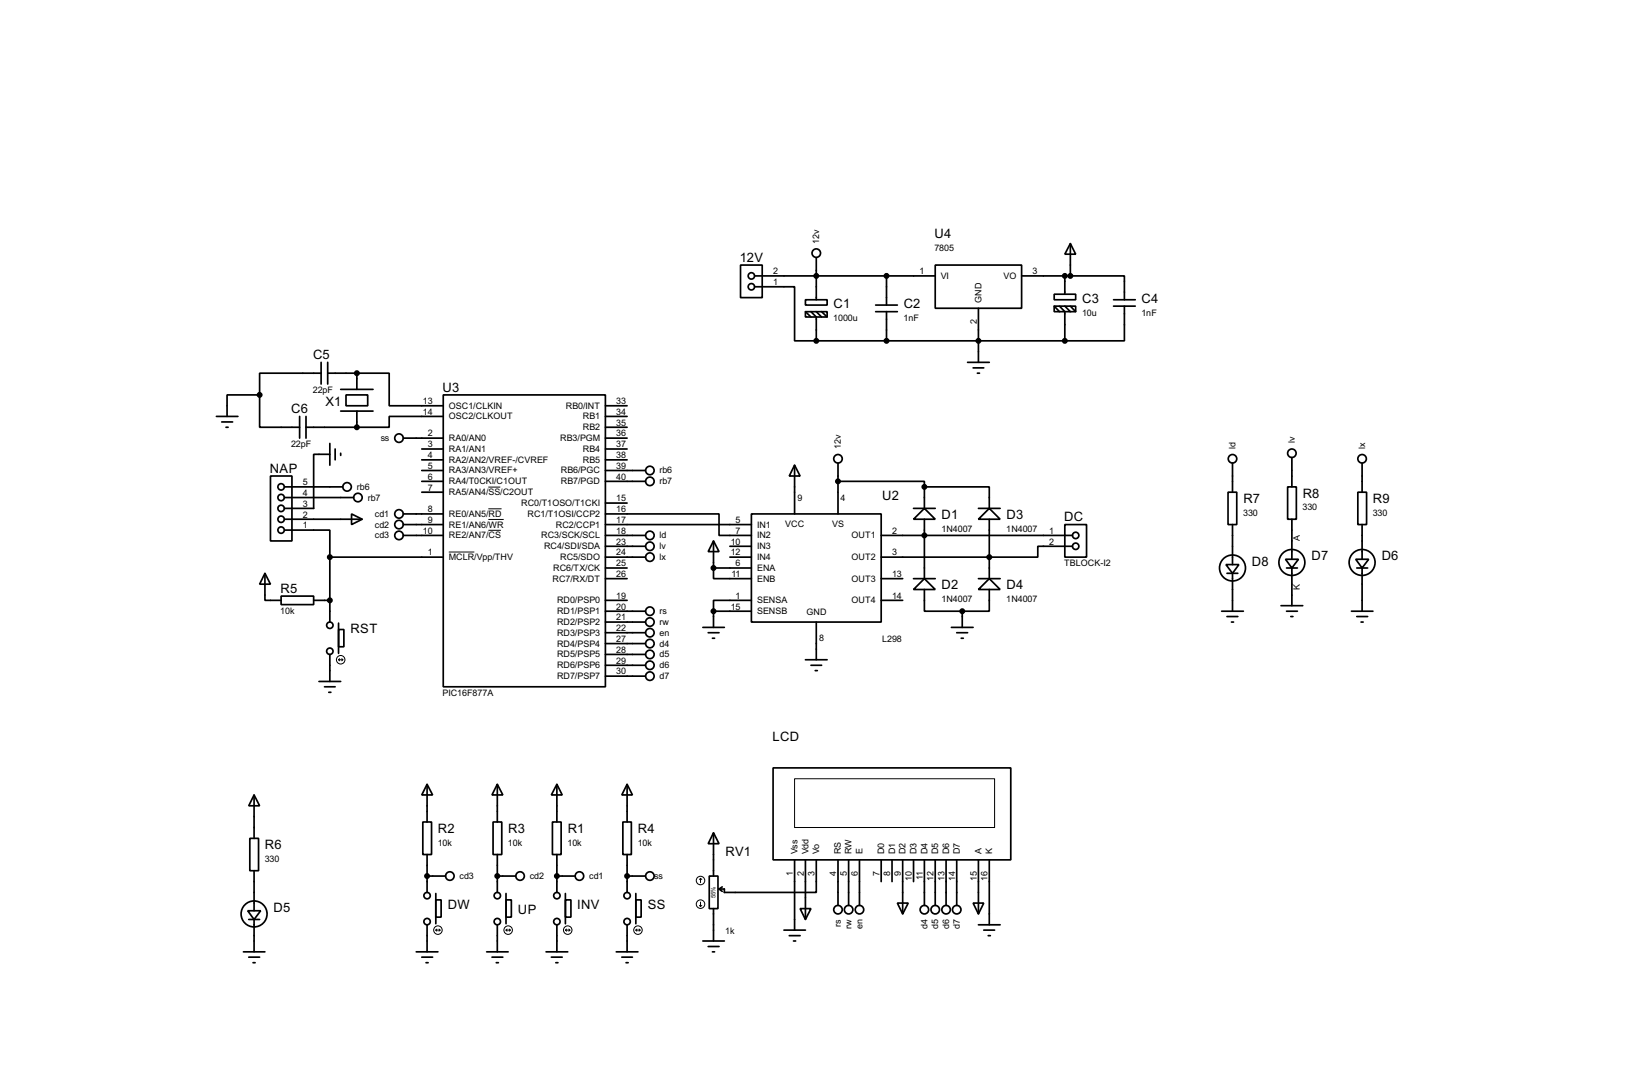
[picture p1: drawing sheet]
<svg xmlns="http://www.w3.org/2000/svg" width="383mm" height="256mm" viewBox="0 0 383 256" stroke-linecap="round" stroke-linejoin="round" font-family="sans-serif">
<g fill="none" stroke="#000" stroke-width=".4">
<path d="M251.5 57.2l1.3 2.5h-2.6zM251.5 57.2v7.6M174 62.3h5.1v7.6h-5.1zM177.3 67.4h9.4v12.7h5.1M177.3 64.8h42.5M189.3 70.4h5.1v1.3h-5.1zM189.3 73.2h5.1v1.3h-5.1zM189.3 73.2l1.3 1.3M190.6 73.2l1.2 1.3v5.6M191.8 60.5v9.9M191.8 73.2l1.3 1.3M193.1 73.2l1.3 1.3"/>
<path d="M205.8 73.2h5.1M205.8 71.7h5.1M208.3 64.8v6.9M208.3 73.2v6.9M219.8 62.3h20.3v10.1h-20.3zM229.9 72.4v12.7M240.1 64.8h11.4M247.7 69.1h5.1v1.3h-5.1zM247.7 71.9h5.1v1.3h-5.1zM247.7 71.9l1.3 1.3M249 71.9l1.2 1.3v6.9M250.2 64.8v4.3"/>
<path d="M250.2 71.9l1.3 1.3M251.5 64.8h12.7v5.6M251.5 71.9l1.3 1.3M261.7 71.9h5.1M261.7 70.4h5.1M264.2 71.9v8.2h-14M50.9 97.8h5M52.1 99.1h2.6M61 92.8v7.6h9.4M61 92.8h-7.6v5M70.4 97.8v5.1M71.9 97.8v5.1"/>
<path d="M75.5 87.7h-14.5v5.1M75.5 85.1v5.1M77 87.7h6.9M77 85.1v5.1M80.1 91.5h7.6M80.1 96.6h7.6M81.3 92.8h5.1v2.5h-5.1zM83.9 87.7h7.6v7.6h12.7M83.9 87.7v3.8M83.9 96.6v3.8M104.2 92.8h38.1v68.5h-38.1zM104.2 97.8h-12.7v2.6h-7.6"/>
<path d="M142.3 95.3h5.1M142.3 97.8h5.1M191.8 80.1h58.4M227.4 85.1h5.1M228.7 86.4h2.5M229.7 87.7h.5M53.1 100.4h.5M63.6 111.8h5v15.3h-5zM66.9 116.9h16.2M66.9 114.4h13.7M71.9 100.4h12M77.5 106.7h-3.8v12.7h-6.8"/>
<path d="M77.5 104.2v5.1M78.8 105.5v2.5M80.1 106.5v.5M94.8 102.9h9.4M99.1 113.1h5.1M99.1 110.5h5.1M99.1 105.5h5.1M99.1 108h5.1M99.1 115.6h5.1M142.3 102.9h5.1M142.3 113.1h9.4M142.3 110.5h9.4"/>
<path d="M142.3 100.4h5.1M142.3 105.5h5.1M142.3 108h5.1M142.3 118.2h5.1M186.7 109.3l1.3 2.5h-2.5zM186.7 109.3v11.4M196.9 113.1h20.3v1.3M196.9 108.8v11.9M214.7 119.4h5.1M217.2 119.4l2.6 2.6h-5.1zM217.2 114.4h15.3v5M217.2 114.4v5"/>
<path d="M229.9 119.4h5.1M232.5 119.4l2.5 2.6h-5.1zM288.6 115.6h2v7.6h-2zM289.6 108.8v6.8M302.6 114.4h2v7.6h-2zM303.6 107.5v6.9M319.1 115.6h2v7.6h-2zM320.1 108.8v6.8M62.3 134.7l1.3 2.5h-2.6zM62.3 134.7v6.3h3.8M66.9 124.5h10.6v6.4M66.9 122h18.2"/>
<path d="M77.5 130.9h26.7M77.5 130.9v15.2M82.6 120.7l2.5 1.3-2.5 1.2zM94.8 125.8h9.4M94.8 120.7h9.4M94.8 123.2h9.4M142.3 120.7h26.7v5.1h7.6M142.3 133.4h5.1M142.3 125.8h9.4M142.3 130.9h9.4M142.3 123.2h34.3M142.3 128.3h9.4"/>
<path d="M142.3 135.9h5.1M167.7 127.1l1.3 2.5h-2.6zM167.7 133.4v2.5h8.9M167.7 133.4h8.9M167.7 127.1v6.3M171.5 130.9h5.1M171.5 128.3h5.1M176.6 120.7h30.5v25.4h-30.5zM207.1 125.8h44.9M207.1 135.9h5M214.7 135.9h5.1M217.2 135.9l2.6 2.6h-5.1z"/>
<path d="M217.2 138.5v5.1h8.9M217.2 122v13.9M229.9 135.9h5.1M232.5 135.9l2.5 2.6h-5.1zM232.5 138.5v5.1h-6.4M232.5 122v13.9M250.2 123.2h5.1v7.7h-5.1zM252 128.3h-8.1v2.6h-36.8M288.1 132.6h3l-1.5 2.1zM288.3 134.7h2.6M289.6 123.2v9.4M289.6 134.7v8.9"/>
<path d="M302.1 131.4h3l-1.5 2zM302.3 133.4h2.6M303.6 122v9.4M303.6 133.4v8.9M318.6 131.4h3l-1.5 2zM318.8 133.4h2.6M320.1 123.2v8.2M320.1 133.4v10.2M66.1 140h7.6v2h-7.6zM73.7 141h3.8M77.5 153.7v6.4M79.6 147.9h1.2v4h-1.2z"/>
<path d="M79.6 146.4v7.1M142.3 143.6h9.4M142.3 146.1h9.4M142.3 148.6h9.4M142.3 151.2h9.4M142.3 153.7h9.4M142.3 156.3h9.4M142.3 158.8h9.4M142.3 141h5.1M165.2 147.4h5M166.4 148.6h2.6M167.4 149.9h.5"/>
<path d="M167.7 143.6v3.8M167.7 143.6h8.9M176.6 141h-8.9v2.6M189.3 155h5.1M190.6 156.3h2.5M191.6 157.5h.5M191.8 146.1v8.9M207.1 141h5M223.6 147.4h5.1M224.8 148.6h2.6M225.9 149.9h.5M226.1 143.6v3.8"/>
<path d="M287.1 143.6h5.1M288.3 144.8h2.6M289.4 146.1h.5M301 142.3h5.1M302.3 143.6h2.6M303.3 144.8h.5M317.6 143.6h5M318.8 144.8h2.6M319.8 146.1h.5M75 160.1h5.1M76.3 161.3h2.5M77.3 162.6h.5"/>
<path d="M58.7 196.9h2.1v7.6h-2.1zM59.7 186.7l1.3 2.6h-2.5zM59.7 186.7v10.2M99.4 193.1h2v7.6h-2zM100.4 184.2l1.3 2.5h-2.6zM100.4 184.2v8.9M115.9 193.1h2v7.6h-2zM116.9 184.2l1.3 2.5h-2.6zM116.9 184.2v8.9M129.8 193.1h2.1v7.6h-2.1zM130.9 184.2l1.2 2.5h-2.5zM130.9 184.2v8.9"/>
<path d="M146.4 193.1h2v7.6h-2zM147.4 184.2l1.2 2.5h-2.5zM147.4 184.2v8.9M167.7 195.6l1.3 2.6h-2.6zM167.7 195.6v10.2M181.7 180.4h55.8v21.6h-55.8zM58.2 213.9h3.1l-1.6 2.1zM58.5 216h2.5M59.7 204.5v9.4M59.7 216v7.6M100.4 200.7v8.9M100.4 217.2v6.4"/>
<path d="M100.4 205.8h4.3M102.4 211.4h1.3v4h-1.3zM102.4 209.9v7.1M116.9 200.7v8.9M116.9 217.2v6.4M116.9 205.8h4.3M118.9 211.4h1.3v4h-1.3zM118.9 209.9v7.1M130.9 200.7v8.9M130.9 217.2v6.4M130.9 205.8h4.3M132.9 211.4h1.3v4h-1.3z"/>
<path d="M132.9 209.9v7.1M147.4 200.7v8.9M147.4 217.2v6.4M147.4 205.8h4.3M149.4 211.4h1.3v4h-1.3zM149.4 209.9v7.1M166.7 205.8h2v7.6h-2zM167.7 213.4v7.6M169 208.8l.7 .6M169.7 208.3l-.7 .5M184.2 218.5h5.1M185.5 219.8h2.5"/>
<path d="M186.7 202v16.5M188 213.4h2.6l-1.3 2.6zM189.3 202v14M191.8 202v7.6h-21.6v-.8h-1.2M196.9 202v10.7M199.4 202v10.7M202 202v10.7M207.1 202v5.1M209.6 202v5.1M210.9 212.1h2.5l-1.3 2.6zM212.1 202v12.7M214.7 202v5.1"/>
<path d="M217.2 202v10.7M219.8 202v10.7M222.3 202v10.7M224.8 202v10.7M228.7 212.1h2.5l-1.3 2.6zM229.9 202v12.7M229.9 217.2h5.1M231.2 218.5h2.5M232.2 219.8h.5M232.5 202v15.2M57.2 223.6h5.1M58.5 224.8h2.5"/>
<path d="M59.5 226.1h.5M97.8 223.6h5.1M99.1 224.8h2.6M100.1 226.1h.5M114.4 223.6h5M115.6 224.8h2.6M116.6 226.1h.5M128.3 223.6h5.1M129.6 224.8h2.5M130.6 226.1h.5M144.8 223.6h5.1M146.1 224.8h2.5"/>
<path d="M147.1 226.1h.5M165.2 221h5M166.4 222.3h2.6M167.4 223.6h.5M186.5 221h.5"/>
<circle cx="191.8" cy="59.5" r="1"/>
<circle cx="176.5" cy="67.4" r=".75"/>
<circle cx="176.5" cy="64.8" r=".75"/>
<circle cx="66" cy="114.4" r=".75"/>
<circle cx="66" cy="116.9" r=".75"/>
<circle cx="66" cy="119.4" r=".75"/>
<circle cx="81.5" cy="114.4" r="1"/>
<circle cx="84.1" cy="116.9" r="1"/>
<circle cx="93.7" cy="102.9" r="1"/>
<circle cx="152.7" cy="113.1" r="1"/>
<circle cx="152.7" cy="110.5" r="1"/>
<circle cx="196.9" cy="107.8" r="1"/>
<circle cx="289.6" cy="107.8" r="1"/>
<circle cx="303.5" cy="106.5" r="1"/>
<circle cx="320" cy="107.8" r="1"/>
<circle cx="66" cy="122" r=".75"/>
<circle cx="66" cy="124.5" r=".75"/>
<circle cx="93.7" cy="123.2" r="1"/>
<circle cx="93.7" cy="120.7" r="1"/>
<circle cx="93.7" cy="125.8" r="1"/>
<circle cx="152.7" cy="125.8" r="1"/>
<circle cx="152.7" cy="130.9" r="1"/>
<circle cx="152.7" cy="128.3" r="1"/>
<circle cx="252.7" cy="125.8" r=".75"/>
<circle cx="252.7" cy="128.3" r=".75"/>
<circle cx="289.6" cy="133.4" r="3.1"/>
<circle cx="303.5" cy="132.1" r="3.1"/>
<circle cx="320" cy="132.1" r="3.1"/>
<circle cx="77.5" cy="153" r=".75"/>
<circle cx="77.5" cy="146.9" r=".75"/>
<circle cx="152.7" cy="156.3" r="1"/>
<circle cx="152.7" cy="158.8" r="1"/>
<circle cx="152.7" cy="153.7" r="1"/>
<circle cx="152.7" cy="151.2" r="1"/>
<circle cx="152.7" cy="143.6" r="1"/>
<circle cx="152.7" cy="148.6" r="1"/>
<circle cx="152.7" cy="146.1" r="1"/>
<circle cx="59.7" cy="214.7" r="3.1"/>
<circle cx="100.3" cy="216.5" r=".75"/>
<circle cx="100.3" cy="210.4" r=".75"/>
<circle cx="105.7" cy="205.8" r="1"/>
<circle cx="116.8" cy="216.5" r=".75"/>
<circle cx="116.8" cy="210.4" r=".75"/>
<circle cx="122.2" cy="205.8" r="1"/>
<circle cx="130.8" cy="216.5" r=".75"/>
<circle cx="130.8" cy="210.4" r=".75"/>
<circle cx="136.1" cy="205.8" r="1"/>
<circle cx="147.3" cy="216.5" r=".75"/>
<circle cx="147.3" cy="210.4" r=".75"/>
<circle cx="152.7" cy="205.8" r="1"/>
<circle cx="196.9" cy="213.7" r="1"/>
<circle cx="199.4" cy="213.7" r="1"/>
<circle cx="201.9" cy="213.7" r="1"/>
<circle cx="217.2" cy="213.7" r="1"/>
<circle cx="219.7" cy="213.7" r="1"/>
<circle cx="222.3" cy="213.7" r="1"/>
<circle cx="224.8" cy="213.7" r="1"/>
</g>
<g fill="#000" stroke="#000" stroke-width=".4">
<circle cx="191.8" cy="64.8" r=".5"/>
<circle cx="208.3" cy="64.8" r=".5"/>
<circle cx="250.2" cy="64.8" r=".5"/>
<circle cx="251.5" cy="64.8" r=".5"/>
<circle cx="61" cy="92.8" r=".5"/>
<circle cx="83.8" cy="87.7" r=".5"/>
<circle cx="191.8" cy="80.1" r=".5"/>
<circle cx="208.3" cy="80.1" r=".5"/>
<circle cx="229.9" cy="80.1" r=".5"/>
<circle cx="250.2" cy="80.1" r=".5"/>
<circle cx="83.8" cy="100.4" r=".5"/>
<circle cx="196.9" cy="113.1" r=".5"/>
<circle cx="217.2" cy="114.4" r=".5"/>
<circle cx="77.5" cy="130.9" r=".5"/>
<circle cx="167.6" cy="133.4" r=".5"/>
<circle cx="217.2" cy="125.8" r=".5"/>
<circle cx="232.4" cy="130.9" r=".5"/>
<circle cx="77.5" cy="141" r=".5"/>
<circle cx="167.6" cy="143.6" r=".5"/>
<circle cx="226.1" cy="143.6" r=".5"/>
<circle cx="100.3" cy="205.8" r=".5"/>
<circle cx="116.8" cy="205.8" r=".5"/>
<circle cx="130.8" cy="205.8" r=".5"/>
<circle cx="147.3" cy="205.8" r=".5"/>
</g>
<g fill="none" stroke="#000" stroke-width=".23">
<path d="M114.8 114.4h2.8M114.8 119.5h3.1M105.5 129.7h6M114.8 122h3.6M114.8 124.6h2.9M79.6 155h1M79.6 155l.2 .2M79.8 154.7l-.2 .3M80.3 154.7l.3 .3M80.6 155l-.3 .2M186.7 182.9h47v11.5h-47zM102.4 218.5h1"/>
<path d="M102.4 218.5l.3 .2M102.7 218.2l-.3 .3M103.2 218.2l.2 .3M103.4 218.5l-.2 .2M118.9 218.5h1M118.9 218.5l.3 .2M119.2 218.2l-.3 .3M119.7 218.2l.2 .3M119.9 218.5l-.2 .2M132.9 218.5h1M132.9 218.5l.3 .2M133.2 218.2l-.3 .3"/>
<path d="M133.7 218.2l.2 .3M133.9 218.5l-.2 .2M149.4 218.5h1M149.4 218.5l.3 .2M149.7 218.2l-.3 .3M150.2 218.2l.2 .3M150.4 218.5l-.2 .2M164.4 212.7l.2 .2M164.6 206.3l-.2 .3M164.6 206.3l.3 .3M164.6 206.3v1M164.6 211.9v1"/>
<path d="M164.9 212.7l-.3 .2"/>
<circle cx="80" cy="155" r="1"/>
<circle cx="102.9" cy="218.5" r="1"/>
<circle cx="119.4" cy="218.5" r="1"/>
<circle cx="133.4" cy="218.5" r="1"/>
<circle cx="149.9" cy="218.5" r="1"/>
<circle cx="164.6" cy="206.8" r="1"/>
<circle cx="164.6" cy="212.4" r="1"/>
</g>
<g font-size="3.4">
<text x="219.6" y="55.9">U4</text>
<text x="173.8" y="61.4">12V</text>
<text x="254.3" y="71.2">C3</text>
<text x="268.3" y="71.2">C4</text>
<text x="195.9" y="72.5">C1</text>
<text x="212.4" y="72.5">C2</text>
<text x="73.6" y="84.3">C5</text>
<text x="76.5" y="95.3">X1</text>
<text x="104" y="92">U3</text>
<text x="68.5" y="97">C6</text>
<text x="63.4" y="111">NAP</text>
<text x="207.3" y="117.4">U2</text>
<text x="292.2" y="118.2">R7</text>
<text x="306.1" y="116.9">R8</text>
<text x="322.6" y="118.2">R9</text>
<text x="221.3" y="122">D1</text>
<text x="236.5" y="122">D3</text>
<text x="250.1" y="122.4">DC</text>
<text x="308.2" y="131.6">D7</text>
<text x="324.7" y="131.6">D6</text>
<text x="294.2" y="132.9">D8</text>
<text x="65.9" y="139.2">R5</text>
<text x="221.3" y="138.5">D2</text>
<text x="236.5" y="138.5">D4</text>
<text x="82.4" y="148.7">RST</text>
<text x="181.5" y="174.1">LCD</text>
<text x="102.9" y="195.6">R2</text>
<text x="119.4" y="195.6">R3</text>
<text x="133.4" y="195.6">R1</text>
<text x="149.9" y="195.6">R4</text>
<text x="62.3" y="199.5">R6</text>
<text x="170.5" y="201.2">RV1</text>
<text x="64.3" y="214.2">D5</text>
<text x="105.2" y="213.4">DW</text>
<text x="121.7" y="214.7">UP</text>
<text x="135.7" y="213.4">INV</text>
<text x="152.2" y="213.4">SS</text>
</g>
<g font-size="2.4">
<text x="192.5" y="57.2" transform="rotate(-90 192.5 57.2)">12v</text>
<text x="219.6" y="58.9">7805</text>
<text x="181.7" y="64.4">2</text>
<text x="216.1" y="64.4">1</text>
<text x="221" y="65.5">VI</text>
<text x="235.8" y="65.5">VO</text>
<text x="242.6" y="64.4">3</text>
<text x="181.7" y="67">1</text>
<text x="230.6" y="71.1" transform="rotate(-90 230.6 71.1)">GND</text>
<text x="195.8" y="75.4">1000u</text>
<text x="212.3" y="75.4">1nF</text>
<text x="229.5" y="76.1" transform="rotate(-90 229.5 76.1)">2</text>
<text x="254.3" y="74.1">10u</text>
<text x="268.2" y="74.1">1nF</text>
<text x="73.5" y="92.3">22pF</text>
<text x="99.4" y="94.9">13</text>
<text x="144.8" y="94.9">33</text>
<text x="99.4" y="97.4">14</text>
<text x="105.5" y="96">OSC1/CLKIN</text>
<text x="105.5" y="98.5">OSC2/CLKOUT</text>
<text x="132.9" y="96">RB0/INT</text>
<text x="136.9" y="101.1">RB2</text>
<text x="136.9" y="98.5">RB1</text>
<text x="144.8" y="100">35</text>
<text x="144.8" y="97.4">34</text>
<text x="68.4" y="105">22pF</text>
<text x="89.5" y="103.6">ss</text>
<text x="100.5" y="102.5">2</text>
<text x="100.5" y="105.1">3</text>
<text x="100.5" y="107.6">4</text>
<text x="105.5" y="103.6">RA0/AN0</text>
<text x="105.5" y="106.2">RA1/AN1</text>
<text x="131.6" y="103.6">RB3/PGM</text>
<text x="136.9" y="106.2">RB4</text>
<text x="144.8" y="107.6">38</text>
<text x="144.8" y="105.1">37</text>
<text x="144.8" y="102.5">36</text>
<text x="197.6" y="105.5" transform="rotate(-90 197.6 105.5)">12v</text>
<text x="290.3" y="105.4" transform="rotate(-90 290.3 105.4)">ld</text>
<text x="304.3" y="104.1" transform="rotate(-90 304.3 104.1)">lv</text>
<text x="320.8" y="105.5" transform="rotate(-90 320.8 105.5)">lx</text>
<text x="71.2" y="114">5</text>
<text x="100.5" y="112.7">6</text>
<text x="100.5" y="110.1">5</text>
<text x="105.5" y="108.7">RA2/AN2/VREF-/CVREF</text>
<text x="105.5" y="113.8">RA4/T0CKI/C1OUT</text>
<text x="105.5" y="111.2">RA3/AN3/VREF+</text>
<text x="131.8" y="113.8">RB7/PGD</text>
<text x="131.8" y="111.2">RB6/PGC</text>
<text x="136.9" y="108.7">RB5</text>
<text x="144.8" y="112.7">40</text>
<text x="144.8" y="110.1">39</text>
<text x="155" y="113.8">rb7</text>
<text x="155" y="111.2">rb6</text>
<text x="71.2" y="119">3</text>
<text x="71.2" y="116.5">4</text>
<text x="83.9" y="115.1">rb6</text>
<text x="86.4" y="117.6">rb7</text>
<text x="100.5" y="115.2">7</text>
<text x="105.5" y="116.3">RA5/AN4/SS/C2OUT</text>
<text x="122.5" y="118.9">RC0/T1OSO/T1CKI</text>
<text x="144.8" y="117.8">15</text>
<text x="187.3" y="117.8">9</text>
<text x="197.5" y="117.8">4</text>
<text x="306.1" y="119.9">330</text>
<text x="71.2" y="124.1">1</text>
<text x="71.2" y="121.6">2</text>
<text x="88.1" y="121.4">cd1</text>
<text x="88.1" y="123.9">cd2</text>
<text x="99.4" y="125.4">10</text>
<text x="100.5" y="120.3">8</text>
<text x="100.5" y="122.8">9</text>
<text x="105.5" y="121.4">RE0/AN5/RD</text>
<text x="105.5" y="123.9">RE1/AN6/WR</text>
<text x="123.9" y="121.4">RC1/T1OSI/CCP2</text>
<text x="130.6" y="123.9">RC2/CCP1</text>
<text x="144.8" y="120.3">16</text>
<text x="144.8" y="122.8">17</text>
<text x="144.8" y="125.4">18</text>
<text x="172.9" y="122.8">5</text>
<text x="172.9" y="125.4">7</text>
<text x="177.9" y="123.9">IN1</text>
<text x="184.5" y="123.9">VCC</text>
<text x="195.5" y="123.9">VS</text>
<text x="209.6" y="125.4">2</text>
<text x="221.2" y="124.9">1N4007</text>
<text x="236.5" y="124.9">1N4007</text>
<text x="246.6" y="125.4">1</text>
<text x="292.1" y="121.1">330</text>
<text x="322.6" y="121.1">330</text>
<text x="88.1" y="126.5">cd3</text>
<text x="100.5" y="130.5">1</text>
<text x="105.5" y="126.5">RE2/AN7/CS</text>
<text x="105.5" y="131.6">MCLR/Vpp/THV</text>
<text x="127.2" y="126.5">RC3/SCK/SCL</text>
<text x="127.8" y="129">RC4/SDI/SDA</text>
<text x="131.6" y="131.6">RC5/SDO</text>
<text x="144.8" y="130.5">24</text>
<text x="144.8" y="127.9">23</text>
<text x="155" y="126.5">ld</text>
<text x="155" y="129">lv</text>
<text x="155" y="131.6">lx</text>
<text x="171.7" y="127.9">10</text>
<text x="171.7" y="130.5">12</text>
<text x="177.9" y="126.5">IN2</text>
<text x="177.9" y="129">IN3</text>
<text x="177.9" y="131.6">IN4</text>
<text x="200.1" y="126.5">OUT1</text>
<text x="200.1" y="131.6">OUT2</text>
<text x="209.6" y="130.5">3</text>
<text x="246.6" y="127.9">2</text>
<text x="305.5" y="127" transform="rotate(-90 305.5 127)">A</text>
<text x="129.8" y="136.6">RC7/RX/DT</text>
<text x="130" y="134.1">RC6/TX/CK</text>
<text x="144.8" y="135.5">26</text>
<text x="144.8" y="133">25</text>
<text x="171.9" y="135.5">11</text>
<text x="172.9" y="133">6</text>
<text x="177.9" y="134.1">ENA</text>
<text x="177.9" y="136.6">ENB</text>
<text x="200.1" y="136.6">OUT3</text>
<text x="209.6" y="135.5">13</text>
<text x="250" y="133">TBLOCK-I2</text>
<text x="130.9" y="141.7">RD0/PSP0</text>
<text x="144.8" y="140.6">19</text>
<text x="144.8" y="143.2">20</text>
<text x="171.7" y="143.2">15</text>
<text x="172.9" y="140.6">1</text>
<text x="177.9" y="141.7">SENSA</text>
<text x="200.1" y="141.7">OUT4</text>
<text x="209.6" y="140.6">14</text>
<text x="221.2" y="141.5">1N4007</text>
<text x="236.5" y="141.5">1N4007</text>
<text x="305.5" y="138.6" transform="rotate(-90 305.5 138.6)">K</text>
<text x="65.9" y="144.1">10k</text>
<text x="130.9" y="144.3">RD1/PSP1</text>
<text x="130.9" y="149.3">RD3/PSP3</text>
<text x="130.9" y="146.8">RD2/PSP2</text>
<text x="144.8" y="148.2">22</text>
<text x="144.8" y="145.7">21</text>
<text x="155" y="144.3">rs</text>
<text x="155" y="146.8">rw</text>
<text x="155" y="149.3">en</text>
<text x="177.9" y="144.3">SENSB</text>
<text x="189.5" y="144.4">GND</text>
<text x="130.9" y="154.4">RD5/PSP5</text>
<text x="130.9" y="151.9">RD4/PSP4</text>
<text x="144.8" y="155.9">29</text>
<text x="144.8" y="153.3">28</text>
<text x="144.8" y="150.8">27</text>
<text x="155" y="151.9">d4</text>
<text x="155" y="154.4">d5</text>
<text x="192.5" y="150.5">8</text>
<text x="207.3" y="150.7">L298</text>
<text x="130.9" y="159.5">RD7/PSP7</text>
<text x="130.9" y="157">RD6/PSP6</text>
<text x="144.8" y="158.4">30</text>
<text x="155" y="157">d6</text>
<text x="155" y="159.5">d7</text>
<text x="104" y="163.4">PIC16F877A</text>
<text x="62.2" y="202.4">330</text>
<text x="102.9" y="198.6">10k</text>
<text x="119.4" y="198.6">10k</text>
<text x="133.4" y="198.6">10k</text>
<text x="149.9" y="198.6">10k</text>
<text x="187.4" y="200.7" transform="rotate(-90 187.4 200.7)">Vss</text>
<text x="189.9" y="200.7" transform="rotate(-90 189.9 200.7)">Vdd</text>
<text x="192.5" y="200.7" transform="rotate(-90 192.5 200.7)">Vo</text>
<text x="197.6" y="200.7" transform="rotate(-90 197.6 200.7)">RS</text>
<text x="200.1" y="200.7" transform="rotate(-90 200.1 200.7)">RW</text>
<text x="202.7" y="200.7" transform="rotate(-90 202.7 200.7)">E</text>
<text x="207.8" y="200.7" transform="rotate(-90 207.8 200.7)">D0</text>
<text x="210.3" y="200.7" transform="rotate(-90 210.3 200.7)">D1</text>
<text x="212.8" y="200.7" transform="rotate(-90 212.8 200.7)">D2</text>
<text x="215.4" y="200.7" transform="rotate(-90 215.4 200.7)">D3</text>
<text x="217.9" y="200.7" transform="rotate(-90 217.9 200.7)">D4</text>
<text x="220.5" y="200.7" transform="rotate(-90 220.5 200.7)">D5</text>
<text x="223" y="200.7" transform="rotate(-90 223 200.7)">D6</text>
<text x="225.5" y="200.7" transform="rotate(-90 225.5 200.7)">D7</text>
<text x="230.6" y="200.7" transform="rotate(-90 230.6 200.7)">A</text>
<text x="233.2" y="200.7" transform="rotate(-90 233.2 200.7)">K</text>
<text x="108" y="206.5">cd3</text>
<text x="124.5" y="206.5">cd2</text>
<text x="138.5" y="206.5">cd1</text>
<text x="153.7" y="206.5">ss</text>
<text x="186.3" y="205.7" transform="rotate(-90 186.3 205.7)">1</text>
<text x="188.8" y="205.7" transform="rotate(-90 188.8 205.7)">2</text>
<text x="191.4" y="205.7" transform="rotate(-90 191.4 205.7)">3</text>
<text x="196.5" y="205.7" transform="rotate(-90 196.5 205.7)">4</text>
<text x="199" y="205.7" transform="rotate(-90 199 205.7)">5</text>
<text x="201.5" y="205.7" transform="rotate(-90 201.5 205.7)">6</text>
<text x="206.7" y="205.7" transform="rotate(-90 206.7 205.7)">7</text>
<text x="209.2" y="205.7" transform="rotate(-90 209.2 205.7)">8</text>
<text x="211.7" y="205.7" transform="rotate(-90 211.7 205.7)">9</text>
<text x="214.3" y="206.8" transform="rotate(-90 214.3 206.8)">10</text>
<text x="216.8" y="206.7" transform="rotate(-90 216.8 206.7)">11</text>
<text x="219.4" y="206.8" transform="rotate(-90 219.4 206.8)">12</text>
<text x="221.9" y="206.8" transform="rotate(-90 221.9 206.8)">13</text>
<text x="224.4" y="206.8" transform="rotate(-90 224.4 206.8)">14</text>
<text x="229.5" y="206.8" transform="rotate(-90 229.5 206.8)">15</text>
<text x="232.1" y="206.8" transform="rotate(-90 232.1 206.8)">16</text>
<text x="170.4" y="219.3">1k</text>
<text x="197.6" y="217.7" transform="rotate(-90 197.6 217.7)">rs</text>
<text x="200.1" y="218.1" transform="rotate(-90 200.1 218.1)">rw</text>
<text x="202.7" y="218.3" transform="rotate(-90 202.7 218.3)">en</text>
<text x="217.9" y="218.3" transform="rotate(-90 217.9 218.3)">d4</text>
<text x="220.5" y="218.3" transform="rotate(-90 220.5 218.3)">d5</text>
<text x="223" y="218.3" transform="rotate(-90 223 218.3)">d6</text>
<text x="225.5" y="218.2" transform="rotate(-90 225.5 218.2)">d7</text>
</g>
<text font-size="1.6" x="168.2" y="211" transform="rotate(-90 168.2 211)">55%</text>
</svg>
